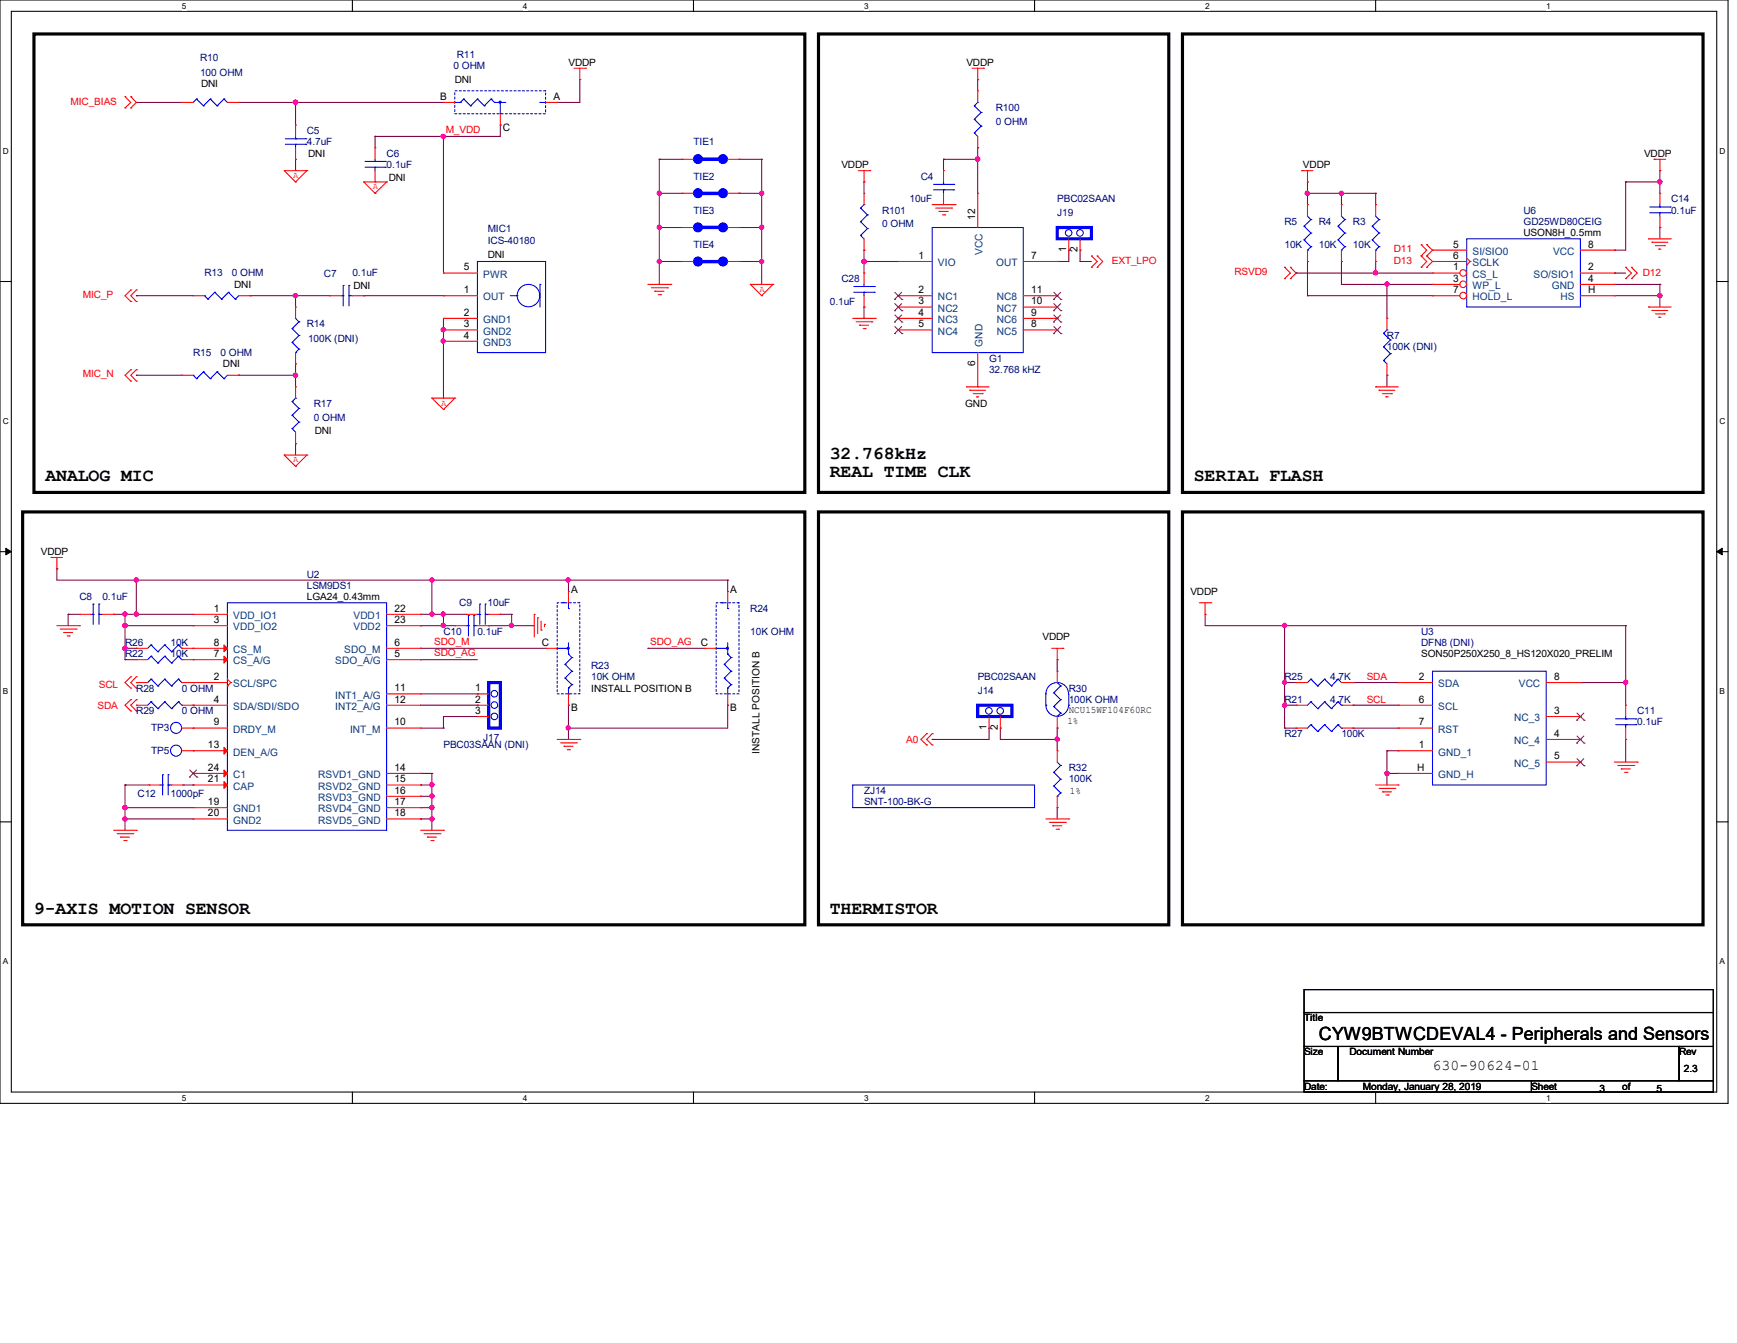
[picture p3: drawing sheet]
<svg xmlns="http://www.w3.org/2000/svg" width="279mm" height="216mm" viewBox="0 0 279 216" stroke-linecap="round" stroke-linejoin="round" font-family="sans-serif">
<path d="M0 0h278v177.4h-278zM1.8 1.8h274.3v173.8h-274.3z" fill="none" stroke="#000" stroke-width=".17"/>
<g fill="#fff">
<path d="M29.3 .2h.7v1.5h-.7z"/>
<path d="M29.3 175.8h.7v1.4h-.7z"/>
</g>
<path d="M56.7 0v1.8M56.7 175.6v1.8" fill="none" stroke="#000" stroke-width=".17"/>
<g fill="#fff">
<path d="M84.1 .2h.7v1.5h-.7z"/>
<path d="M84.1 175.8h.7v1.4h-.7z"/>
</g>
<path d="M111.5 0v1.8M111.5 175.6v1.8" fill="none" stroke="#000" stroke-width=".17"/>
<g fill="#fff">
<path d="M139 .2h.7v1.5h-.7z"/>
<path d="M139 175.8h.7v1.4h-.7z"/>
</g>
<path d="M166.4 0v1.8M166.4 175.6v1.8" fill="none" stroke="#000" stroke-width=".17"/>
<g fill="#fff">
<path d="M193.8 .2h.8v1.5h-.8z"/>
<path d="M193.8 175.8h.8v1.4h-.8z"/>
</g>
<path d="M221.3 0v1.8M221.3 175.6v1.8" fill="none" stroke="#000" stroke-width=".17"/>
<g fill="#fff">
<path d="M248.7 .2h.7v1.5h-.7z"/>
<path d="M248.7 175.8h.7v1.4h-.7z"/>
<path d="M.5 23.5h.9v1.5h-.9z"/>
<path d="M276.6 23.5h.9v1.5h-.9z"/>
<path d="M.5 67h.9v1.5h-.9z"/>
<path d="M276.6 67h.9v1.5h-.9z"/>
</g>
<path d="M0 45.3h1.8M276.1 45.3h1.9" fill="none" stroke="#000" stroke-width=".17"/>
<g fill="#fff">
<path d="M.5 110.4h.8v1.5h-.8z"/>
<path d="M276.6 110.4h.9v1.5h-.9z"/>
</g>
<path d="M0 88.7h1.8M276.1 88.7h1.9" fill="none" stroke="#000" stroke-width=".17"/>
<path d="M.9 88.1l.9 .6-.9 .5zM276.1 88.7l.9-.6v1.1z" fill="#000" stroke="#000" stroke-width=".16"/>
<g fill="#fff">
<path d="M.5 153.8h.8v1.5h-.8z"/>
<path d="M276.6 153.8h.9v1.5h-.9z"/>
</g>
<path d="M0 132.1h1.8M276.1 132.1h1.9M209.8 159.1h65.8v3.7h-65.8zM209.8 162.8h65.8v5.4h-65.8zM209.8 168.2h5.4v5.5h-5.4zM209.8 173.7h36.5v1.9h-36.5zM215.2 168.2h54.9v5.5h-54.9zM246.3 173.7h29.3v1.9h-29.3zM270.1 168.2h5.5v5.5h-5.5z" fill="none" stroke="#000" stroke-width=".17"/>
<path d="M5.5 5.5h124v73.7h-124zM131.7 5.5h56.3v73.7h-56.3zM190.2 5.5h83.7v73.7h-83.7zM3.6 82.3h125.9v66.4h-125.9zM131.7 82.3h56.3v66.4h-56.3zM190.2 82.3h83.7v66.4h-83.7z" fill="none" stroke="#000" stroke-width=".51"/>
<g fill="none" stroke="#800040" stroke-width=".17">
<path d="M21.9 16.5h.1M21.9 16.5h7.4M38.4 16.5h.1M38.4 16.5h32.9M47.5 16.5h.1M47.5 16.5v3.6M89.6 16.5h.1M93.3 12.8h.1M93.3 12.8v3.7h-3.7M157.3 12.8h.1M157.3 12.8v1.8M47.5 25.6h.1"/>
<path d="M47.5 25.6v1.8M60.3 21.9h.1M60.3 21.9v1.8M71.3 21.9h.1M71.3 21.9v22M80.5 20.1h.1M80.5 20.1v1.8h-20.2M106 31.1h.1M106 25.6h.1M106 36.6h.1M106 25.6h3.7M106 25.6v20.1"/>
<path d="M106 31.1h3.7M106 36.6h3.7M118.9 25.6h.1M118.9 31.1h.1M118.9 36.6h.1M118.9 25.6h3.6M118.9 31.1h3.6M118.9 36.6h3.6M122.5 31.1h.1M122.5 25.6h.1M122.5 36.6h.1M122.5 25.6v20.1"/>
<path d="M139 29.3h.1M139 29.3v1.8M151.8 25.6h.1M151.8 25.6h5.5M151.8 25.6v1.8M157.3 25.6h.1M157.3 23.7h.1M157.3 23.7v7.4M210.3 29.3h.1M210.3 31.1h.1M210.3 31.1h11M210.3 29.3v3.6"/>
<path d="M215.8 31.1h.1M215.8 31.1v1.8M221.3 31.1h.1M221.3 31.1v1.8M261.5 29.3h.1M261.5 29.3v10.9h-1.8M261.5 29.3h5.5M267 27.4h.1M267 29.3h.1M267 36.6h.1M267 27.4v3.7M267 36.6v1.8"/>
<path d="M21.9 47.5h.1M21.9 47.5h9.2M40.2 47.5h.1M40.2 47.5h12.8M47.5 47.5h.1M47.5 58.5h.1M47.5 47.5v1.9M47.5 58.5v3.7M58.5 47.5h.1M58.5 47.5h12.8M71.3 53h.1M71.3 54.9h.1"/>
<path d="M71.3 51.2v12.8M106 42h.1M106 42h3.7M118.9 42h.1M118.9 42h3.6M122.5 42h.1M139 42h.1M139 40.2h.1M139 49.4h.1M139 42h5.5M139 40.2v3.7M139 49.4v1.8"/>
<path d="M170.1 42h.1M171.9 40.2h.1M171.9 40.2v1.8h-1.8M173.7 40.2h.1M173.7 42h.1M173.7 42h1.9M173.7 40.2v1.8M208.5 43.9h.1M208.5 43.9h21.9M210.3 42h.1M210.3 47.5h.1M210.3 47.5h20.1"/>
<path d="M210.3 42v5.5M215.8 42h.1M215.8 42v3.7h14.6M221.3 43.9h.1M221.3 42h.1M221.3 42v1.9M223.1 45.7h.1M223.1 45.7v5.5M230.4 45.7h.1M259.7 40.2h.1M259.7 43.9h.1M259.7 47.5h7.3"/>
<path d="M259.7 45.7h7.3M259.7 43.9h1.8M267 45.7h.1M267 47.5h.1M267 45.7v3.7M21.9 60.3h.1M21.9 60.3h7.4M38.4 60.3h.1M38.4 60.3h9.1M47.5 60.3h.1M47.5 71.3h.1M47.5 71.3v1.9"/>
<path d="M71.3 64h.1M223.1 60.3h.1M223.1 60.3v1.9M9.1 91.4h.1M9.1 91.4v1.9h108M11 98.8h.1M11 98.8h1.8M11 98.8v1.8M18.3 98.8h.1M18.3 98.8h12.8M20.1 98.8h.1M20.1 98.8v7.2"/>
<path d="M21.9 93.3h.1M21.9 98.8h.1M21.9 93.3v5.5M67.6 98.8h.1M67.6 98.8h7.4M69.5 93.3h.1M69.5 98.8h.1M69.5 93.3v5.5M71.3 98.8h.1M71.3 98.8v1.8M80.5 98.8h.1M80.5 98.8h1.8"/>
<path d="M82.3 98.8h.1M82.3 98.8v1.8M91.4 93.3h.1M91.4 93.3v1.8M117.1 93.3h.1M117.1 93.3v1.8M193.8 98.8h.1M193.8 98.8v1.8h67.7M20.1 104.2h.1M20.1 106h.1M20.1 100.6h.1M20.1 100.6h11"/>
<path d="M20.1 104.2h1.8M20.1 106h1.8M67.6 100.6h.1M67.6 104.2h.1M67.6 106h.1M67.6 113.4h9.2M67.6 117.1h3.7M67.6 100.6h5.6M67.6 104.2h20.2M67.6 106h9.2M67.6 111.5h9.2M71.3 100.6h.1"/>
<path d="M71.3 117.1h.1M71.3 115.2h.1M71.3 115.2v1.9M71.3 115.2h5.5M76.8 111.5h.1M76.8 113.4h.1M76.8 115.2h.1M78.6 100.6h.1M78.6 100.6h7.3M82.3 100.6h.1M91.4 113.4h.1M91.4 117.1h.1"/>
<path d="M91.4 113.4v5.5M104.2 104.2h.1M104.2 104.2h9.2M117.1 113.4h.1M117.1 113.4v3.7h-25.7M149.9 118.9h.1M159.1 117.1h.1M159.1 117.1v1.8h-9.2M160.9 118.9h.1M160.9 117.1h.1M160.9 118.9h9.2M160.9 117.1v1.8"/>
<path d="M170.1 117.1h.1M170.1 118.9h.1M170.1 106h.1M170.1 106v1.9M170.1 117.1v3.6M206.6 109.7h.1M206.6 117.1h.1M206.6 113.4h.1M206.6 100.6h.1M206.6 109.7h1.9M206.6 113.4h1.9M206.6 117.1h1.9"/>
<path d="M206.6 100.6v16.5M217.6 109.7h.1M217.6 113.4h.1M217.6 117.1h.1M217.6 109.7h7.3M217.6 113.4h7.3M217.6 117.1h7.3M254.2 109.7h.1M254.2 109.7h7.3M261.5 109.7h.1M261.5 100.6h.1M261.5 118.9h.1"/>
<path d="M261.5 100.6v12.8M261.5 118.9v3.6M20.1 126.2h.1M20.1 129.8h.1M20.1 131.7h.1M20.1 126.2h3.9M20.1 126.2v7.3M20.1 129.8h11M20.1 131.7h11M29.4 126.2h1.7M31.1 126.2h.1M67.6 124.3h.1"/>
<path d="M67.6 126.2h.1M67.6 128h.1M67.6 129.8h.1M67.6 131.7h.1M67.6 124.3h1.9M67.6 126.2h1.9M67.6 129.8h1.9M67.6 131.7h1.9M67.6 128h1.9M69.5 124.3h.1M69.5 126.2h.1M69.5 128h.1"/>
<path d="M69.5 129.8h.1M69.5 131.7h.1M69.5 124.3v9.2M170.1 129.8h.1M170.1 129.8v1.9M223.1 120.7h.1M223.1 124.3h.1M223.1 120.7h1.8M223.1 120.7v5.5M223.1 124.3h1.8"/>
</g>
<g fill="#f0f" stroke="#f0f" stroke-width=".17">
<circle cx="71.3" cy="53" r=".34"/>
<circle cx="47.5" cy="60.3" r=".35"/>
<circle cx="47.5" cy="47.5" r=".35"/>
<circle cx="261.5" cy="109.7" r=".34"/>
<circle cx="206.6" cy="113.4" r=".34"/>
<circle cx="206.6" cy="109.7" r=".34"/>
<circle cx="223.1" cy="124.3" r=".34"/>
<circle cx="206.6" cy="100.5" r=".34"/>
<circle cx="20.1" cy="129.8" r=".35"/>
<circle cx="20.1" cy="131.7" r=".35"/>
<circle cx="69.5" cy="126.2" r=".34"/>
<circle cx="69.5" cy="128" r=".34"/>
<circle cx="69.5" cy="129.8" r=".34"/>
<circle cx="69.5" cy="131.7" r=".34"/>
<circle cx="82.3" cy="100.5" r=".34"/>
<circle cx="71.3" cy="100.5" r=".34"/>
<circle cx="20.1" cy="104.2" r=".35"/>
<circle cx="20.1" cy="100.5" r=".35"/>
<circle cx="20.1" cy="98.7" r=".35"/>
<circle cx="21.9" cy="98.7" r=".34"/>
<circle cx="21.9" cy="93.2" r=".34"/>
<circle cx="71.3" cy="98.7" r=".34"/>
<circle cx="69.5" cy="98.7" r=".34"/>
<circle cx="91.4" cy="93.2" r=".34"/>
<circle cx="69.5" cy="93.2" r=".34"/>
<circle cx="91.4" cy="117" r=".34"/>
<circle cx="71.3" cy="21.9" r=".34"/>
<circle cx="47.5" cy="16.4" r=".35"/>
<circle cx="170.1" cy="118.8" r=".34"/>
<circle cx="139" cy="42" r=".35"/>
<circle cx="157.3" cy="25.6" r=".35"/>
<circle cx="106" cy="36.5" r=".34"/>
<circle cx="106" cy="31.1" r=".34"/>
<circle cx="122.5" cy="31.1" r=".34"/>
<circle cx="122.5" cy="36.5" r=".34"/>
<circle cx="122.5" cy="42" r=".34"/>
<circle cx="106" cy="42" r=".34"/>
<circle cx="215.8" cy="31.1" r=".34"/>
<circle cx="210.3" cy="31.1" r=".34"/>
<circle cx="267" cy="47.5" r=".35"/>
<circle cx="267" cy="29.2" r=".35"/>
<circle cx="223.1" cy="45.7" r=".34"/>
<circle cx="221.3" cy="43.9" r=".35"/>
<circle cx="71.3" cy="54.8" r=".34"/>
</g>
<g fill="none" stroke="#f00" stroke-width=".17">
<path d="M20.1 15.5h.1M20.1 17.4h.1M20.1 15.5l.9 1-.9 .9M21 17.4h.1M21 15.5h.1M21 15.5l.9 1-.9 .9M92.3 11h1.9M93.3 12.8h.1M93.3 11v1.8M94.2 11h.1M156.3 11h1.9M157.3 12.8h.1"/>
<path d="M157.3 14.6h.1M157.3 11v1.8M157.3 14.6v1.9M158.2 11h.1M45.7 27.4h.1M45.7 27.4h3.7M45.7 27.4l1.8 1.9M47.5 29.3h.1M49.4 27.4h.1M49.4 27.4l-1.9 1.9M58.5 29.3h.1M58.5 29.3h3.7"/>
<path d="M58.5 29.3l1.8 1.8M60.3 31.1h.1M60.3 23.7h.1M60.3 29.3h.1M60.3 23.7v1.9M60.3 27.4v1.9M62.2 29.3h.1M62.2 29.3l-1.9 1.8M109.7 36.6h.1M109.7 36.6h1.8M117.1 36.6h1.8M118.9 36.6h.1"/>
<path d="M138 27.4h1.9M139 29.3h.1M139 31.1h.1M139 27.4v1.9M139 31.1v1.8M139 38.4v1.8M139.9 27.4h.1M149.9 32.9h3.7M150.5 33.4h2.6M151 34h.1M151 34h1.5M151.6 34.5h.4"/>
<path d="M152 34.5h.1M153.1 33.4h.1M153.6 32.9h.1M157.3 23.7h.1M157.3 21.9v1.8M209.4 27.4h.1M209.4 27.4h1.8M210.3 29.3h.1M210.3 27.4v1.9M228.6 39.3h.1M228.6 39.3l.9 .9-.9 .9M229.5 39.3h.1"/>
<path d="M229.5 39.3l.9 .9M265.2 38.4h.1M265.2 38.4h3.6M265.7 38.9h.1M265.7 38.9h2.6M266.1 25.6h.1M266.1 25.6h1.8M266.3 39.5h1.4M267 27.4h.1M267 31.1h.1M267 36.6h.1M267 25.6v1.8"/>
<path d="M267 31.1v1.8M267 34.8v1.8M267.7 39.5h.1M21 46.6h.1M21 48.5h.1M21 59.4h.1M21 46.6l-.9 .9 .9 1M21 59.4l-.9 .9 .9 1M21.9 46.6h.1M21.9 48.5h.1M21.9 59.4h.1M21.9 46.6l-.9 .9 .9 1"/>
<path d="M21.9 59.4l-.9 .9 .9 1M31.1 47.5h.1M31.1 47.5h1.8M38.4 47.5h1.8M40.2 47.5h.1M104.2 45.7h3.7M104.8 46.3h2.6M105.3 46.8h.1M105.3 46.8h1.5M105.9 47.4h.4M106.3 47.4h.1M107.4 46.3h.1"/>
<path d="M107.9 45.7h.1M109.7 42h.1M109.7 42h1.8M117.1 42h1.8M118.9 42h.1M120.7 45.7h.1M120.7 45.7h3.6M120.7 45.7l1.8 1.8M122.5 47.5h.1M124.3 45.7h.1M124.3 45.7l-1.8 1.8M137.2 51.2h3.6"/>
<path d="M137.7 51.7h2.6M138.3 52.3h.1M138.3 52.3h1.4M138.8 52.8h.3M139 40.2h.1M139.1 52.8h.1M140.3 51.7h.1M140.8 51.2h.1M175.6 41.1h.1M175.6 43h.1M175.6 41.1l.9 .9-.9 1M176.5 41.1h.1"/>
<path d="M176.5 43h.1M176.5 41.1l.9 .9-.9 1M206.6 43h.1M206.6 44.8h.1M206.6 43l1 .9-1 .9M207.6 44.8h.1M207.6 43h.1M207.6 43l.9 .9-.9 .9M228.6 41.1h.1M228.6 43h.1M228.6 41.1l.9 .9-.9 1M229.5 43h.1"/>
<path d="M229.5 41.1h.1M229.5 41.1l.9 .9M230.4 40.2h.1M230.4 42h.1M230.4 42l-.9 1M230.4 40.2l-.9 .9M230.4 42h5.5M230.4 40.2h5.5M235.9 42.6h.1M235.9 41.5l.6 .5M236.5 42h.1M236.5 42l-.6 .6"/>
<path d="M261.5 43h.1M261.5 44.8h.1M261.5 43l.9 .9-.9 .9M262.4 43h.1M262.4 44.8h.1M262.4 43l1 .9-1 .9M265.2 49.4h.1M265.2 49.4h3.6M265.7 49.9h.1M265.7 49.9h2.6M266.3 50.5h1.4M266.8 51h.1"/>
<path d="M266.8 40h.1M266.8 51h.4M266.8 40h.4M267.7 50.5h.1M21 61.3h.1M21.9 61.3h.1M45.7 73.2h.1M45.7 73.2h3.7M45.7 73.2l1.8 1.8M47.5 75h.1M49.4 73.2h.1M49.4 73.2l-1.9 1.8"/>
<path d="M69.5 64h.1M69.5 64h3.7M69.5 64l1.8 1.8M71.3 65.8h.1M73.2 64h.1M73.2 64l-1.9 1.8M155.4 62.2h.1M155.4 62.2h3.7M156 62.7h.1M156 62.7h2.5M156.5 63.3h1.5M157.1 63.8h.1"/>
<path d="M157.1 63.8h.3M158 63.3h.1M221.3 62.2h.1M221.3 62.2h3.6M221.8 62.7h.1M221.8 62.7h2.6M222.4 63.3h1.4M222.9 63.8h.1M222.9 63.8h.4M223.8 63.3h.1M8.2 89.6h.1M8.2 89.6h1.8"/>
<path d="M9.1 91.4h.1M9.1 89.6v1.8M85.9 98.8h.1M85.9 98.8v3.6M86.5 99.3h.1M86.5 99.3v2.6M87 99.9v1.4M91.4 95.1h.1M91.4 95.1v1.8M192.9 96.9h1.9M193.8 98.8h.1M193.8 96.9v1.9"/>
<path d="M194.8 96.9h.1M9.1 100.6h3.7M9.7 101.1h2.5M10.2 101.7h.1M10.2 101.7h1.5M10.8 102.2h.3M11.1 102.2h.1M12.2 101.1h.1M12.8 100.6h.1M21 110.6h.1M21 108.8h.1M21 114.3h.1"/>
<path d="M21 112.5h.1M21 108.8l-.9 .9 .9 .9M21 112.5l-.9 .9 .9 .9M21.9 110.6h.1M21.9 108.8h.1M21.9 114.3h.1M21.9 112.5h.1M21.9 104.2h.1M21.9 106h.1M21.9 104.2h1.8M21.9 108.8l-.9 .9 .9 .9M21.9 112.5l-.9 .9 .9 .9"/>
<path d="M21.9 106h1.8M29.3 104.2h1.8M29.3 106h1.8M31.1 104.2h.1M31.1 106h.1M87 101.3h.1M87.6 100.4h.1M87.6 100.4v.4M87.8 104.2h.1M87.8 104.2h1.8M89.6 118.9h3.7M90.2 119.4h2.5"/>
<path d="M90.7 120h.1M90.7 120h1.5M91.4 113.4h.1M91.4 111.5v1.9M92.7 119.4h.1M93.3 118.9h.1M149.1 117.9h.1M149.1 119.8h.1M149.1 117.9l-1 1 1 .9M149.9 117.9h.1M149.9 119.8h.1M149.9 117.9l-.8 1 .8 .9"/>
<path d="M169.2 104.2h1.8M170.1 106h.1M170.1 104.2v1.8M171 104.2h.1M208.5 117.1h.1M208.5 117.1h1.8M215.8 117.1h1.8M217.6 117.1h.1M224.9 113.4h.1M224.9 109.7h.1M224.9 117.1h.1M224.9 117.1h5.5"/>
<path d="M224.9 109.7h5.5M224.9 113.4h5.5M248.7 118.9h5.5M248.7 109.7h5.5M248.7 115.2h5.5M254.2 109.7h.1M254.2 118.9h.1M254.2 115.2h.1M18.3 133.5h3.6M18.8 134h2.6M19.4 134.6h.1M19.4 134.6h1.4"/>
<path d="M19.9 135.1h.4M20.3 135.1h.1M21.4 134h.1M21.9 133.5h.1M67.6 133.5h3.7M68.2 134h2.6M68.7 134.6h.1M68.7 134.6h1.5M69.3 135.1h.4M69.7 135.1h.1M70.8 134h.1M71.3 133.5h.1"/>
<path d="M91.2 120.5h.4M91.6 120.5h.1M168.2 131.7h3.7M168.8 132.2h2.6M169.3 132.8h.1M169.3 132.8h1.5M169.9 133.3h.4M170.3 133.3h.1M171.4 132.2h.1M171.9 131.7h.1M221.3 126.2h3.6M221.8 126.7h2.6"/>
<path d="M222.4 127.3h.1M222.4 127.3h1.4M222.9 127.8h.4M223.3 127.8h.1M224.4 126.7h.1M224.9 126.2h.1M224.9 120.7h.1M224.9 124.3h.1M224.9 120.7h5.5M224.9 124.3h5.5M248.7 122.5h5.5M254.2 122.5h.1"/>
<path d="M259.7 122.5h3.7M260.2 123.1h2.6M260.8 123.6h.1M260.8 123.6h1.5M261.3 124.2h.4M261.7 124.2h.1M262.8 123.1h.1M263.4 122.5h.1"/>
</g>
<g fill="none" stroke="#00f" stroke-width=".17">
<path d="M156.7 19.2h.1M156.7 17h.1M156.7 19.2l1.1 1.1M156.7 17l1.1 1.1M157.3 16.5h.1M157.3 16.5l-.6 .5M157.8 18.1h.1M157.8 18.1l-1.1 1.1M58.7 26.9h3.3M58.7 26h3.3M60.3 26h.1M60.3 26.9h.1"/>
<path d="M60.3 25.6v.4M60.3 26.9v.5M62 26.9h.1M62 26h.1M111.5 36.6h.1M111.5 36.6h.2M116.5 36.6h.2M116.7 36.6h.1M138.4 37.8h.1M138.4 35.6h.1M138.4 33.4h.1M138.4 37.8l.6 .6"/>
<path d="M138.4 35.6l1.1 1.1M138.4 33.4l1.1 1.1M139 32.9h.1M139 32.9l-.6 .5M139.5 36.7h.1M139.5 34.5h.1M139.5 36.7l-1.1 1.1M139.5 34.5l-1.1 1.1M156.7 21.4h.1M156.7 21.4l.6 .5M157.8 20.3h.1M157.8 20.3l-1.1 1.1"/>
<path d="M235.9 38.4h18.3v11h-18.3zM265.3 34.2h3.3M265.3 33.3h3.3M267 33.3h.1M267 34.2h.1M267 32.9v.4M267 34.2v.6M268.6 34.2h.1M268.6 33.3h.1M32.9 47.5h.1M32.9 47.5l.5 .6M33.4 48.1h.1"/>
<path d="M34.5 47h.1M34.5 47l1.1 1.1M34.5 47l-1.1 1.1M35.6 48.1h.1M36.7 47h.1M36.7 47l1.1 1.1M36.7 47l-1.1 1.1M37.8 48.1h.1M38.4 47.5l-.6 .6M111.5 42h.1M111.5 42h.2M116.5 42h.2"/>
<path d="M116.7 42h.1M90.5 96.9h.2M90.7 96.9h.1M91.4 97.8h.1M91.4 96.9v.9M24.3 103.7h.1M24.3 105.5h.1M24.3 103.7l-.6 .5M24.3 103.7l1.1 1.1M24.3 105.5l-.6 .5M24.3 105.5l1.1 1.1M25.4 104.8h.1"/>
<path d="M25.4 106.6h.1M26.5 103.7h.1M26.5 105.5h.1M26.5 103.7l-1.1 1.1M26.5 103.7l1.1 1.1M26.5 105.5l-1.1 1.1M26.5 105.5l1.1 1.1M27.6 104.8h.1M27.6 106.6h.1M28.7 103.7h.1M28.7 105.5h.1M28.7 103.7l-1.1 1.1"/>
<path d="M28.7 103.7l.6 .5M28.7 105.5l-1.1 1.1M28.7 105.5l.6 .5M29.3 104.2h.1M29.3 106h.1M89.6 104.2h.1M89.6 104.2h1.8M90.9 106.8h.1M90.9 109h.1M90.9 106.8l1.1 1.1M90.9 109l1.1 1.1M91.4 110.6h.1"/>
<path d="M91.4 105.2h.1M91.4 111.5h.1M91.4 105.2l.6 .5M91.4 103.3v1.9M91.4 110.6v.9M92 105.7h.1M92 107.9h.1M92 110.1h.1M92 105.7l-1.1 1.1M92 107.9l-1.1 1.1M92 110.1l-.6 .5M210.9 116.5h.1"/>
<path d="M210.9 116.5l-.6 .6M210.9 116.5l1.1 1.1M212 117.6h.1M213.1 116.5h.1M213.1 116.5l-1.1 1.1M213.1 116.5l1.1 1.1M214.2 117.6h.1M215.2 116.5h.1M215.2 116.5l-1 1.1M215.2 116.5l.6 .6M215.8 117.1h.1M230.4 107.9h18.3v18.3h-18.3z"/>
</g>
<g fill="#00f" stroke="#00f" stroke-width=".17">
<path d="M112.6 41.9h3.5v.3h-3.5z" fill-rule="evenodd"/>
<path d="M112.6 36.4h3.5v.3h-3.5z" fill-rule="evenodd"/>
<circle cx="116.3" cy="42" r=".72"/>
<circle cx="112.3" cy="42" r=".72"/>
<circle cx="116.3" cy="36.6" r=".72"/>
<circle cx="112.3" cy="36.6" r=".72"/>
<circle cx="91.4" cy="104.2" r=".17"/>
</g>
<path d="M89.6 96.9h3.7v14.6h-3.7z" fill="none" stroke="#00f" stroke-width=".17" stroke-dasharray=".3 .3"/>
<path d="M253.6 119.5h.1M253.6 115.8h.1M253.7 118.3l1.1 1.2M253.7 114.6l1.1 1.2M254.8 118.3l-1.2 1.2M254.8 114.6l-1.2 1.2M254.8 119.5h.1M254.8 115.8h.1M253.6 123.1h.1M253.7 122l1.1 1.1M254.8 122l-1.2 1.1M254.8 123.1h.1" fill="none" stroke="#804000" stroke-width=".16"/>
<circle cx="235.4" cy="43.9" r=".53" fill="#fff" stroke="#f00" stroke-width=".17"/>
<path d="M230.4 43.9h.1M230.4 43.9h4.4" fill="none" stroke="#f00" stroke-width=".17"/>
<circle cx="235.4" cy="45.7" r=".53" fill="#fff" stroke="#f00" stroke-width=".17"/>
<path d="M230.4 45.7h.1M230.4 45.7h4.4M254.2 45.7h5.5M254.2 43.9h5.5M254.2 40.2h5.5M259.7 45.7h.1M259.7 43.9h.1M259.7 40.2h.1" fill="none" stroke="#f00" stroke-width=".17"/>
<circle cx="235.4" cy="47.5" r=".53" fill="#fff" stroke="#f00" stroke-width=".17"/>
<g fill="none" stroke="#f00" stroke-width=".17">
<path d="M29.3 16.5h.1M29.3 16.5h1.8M36.6 16.5h1.8M38.4 16.5h.1M71.3 16.5h.1M71.3 16.5h1.9M80.5 18.3v1.8M87.8 16.5h1.8M89.6 16.5h.1M47.5 20.1h.1M47.5 25.6h.1M47.5 20.1v1.8"/>
<path d="M47.5 23.7v1.9M80.5 20.1h.1M109.7 25.6h.1M109.7 31.1h.1M109.7 25.6h1.8M109.7 31.1h1.8M117.1 25.6h1.8M117.1 31.1h1.8M118.9 25.6h.1M118.9 31.1h.1M151.8 27.4h.1M151.8 32.9h.1"/>
<path d="M151.8 27.4v1.9M151.8 31.1v1.8M157.3 31.1h.1M157.3 31.1v5.5M171.9 38.4v1.8M173.7 38.4v1.8M210.3 32.9h.1M210.3 32.9v1.9M215.8 32.9h.1M215.8 32.9v1.9M221.3 32.9h.1M221.3 32.9v1.9"/>
<path d="M47.5 49.4h.1M47.5 58.5h.1M47.5 49.4v1.8M47.5 56.7v1.8M53 47.5h.1M53 47.5h1.9M56.7 47.5h1.8M58.5 47.5h.1M71.3 43.9h.1M71.3 53h.1M71.3 47.5h.1M71.3 51.2h.1"/>
<path d="M71.3 54.9h.1M71.3 47.5h5.5M71.3 43.9h5.5M71.3 53h5.5M71.3 51.2h5.5M71.3 54.9h5.5M139 43.9h.1M139 49.4h.1M139 43.9v1.8M139 47.5v1.9M144.5 42h.1M144.5 47.5h.1"/>
<path d="M144.5 49.4h.1M144.5 51.2h.1M144.5 53h.1M144.5 47.5h5.4M144.5 53h5.4M144.5 51.2h5.4M144.5 42h5.4M144.5 49.4h5.4M157.3 56.7v5.5M164.6 47.5h5.5M164.6 53h5.5M164.6 51.2h5.5"/>
<path d="M164.6 42h5.5M164.6 49.4h5.5M170.1 42h.1M170.1 53h.1M170.1 51.2h.1M170.1 49.4h.1M170.1 47.5h.1M171.9 40.2h.1M173.7 40.2h.1M210.3 42h.1M210.3 40.2v1.8M215.8 42h.1"/>
<path d="M215.8 40.2v1.8M221.3 42h.1M221.3 40.2v1.8M223.1 51.2h.1M223.1 51.2v1.8M223.1 58.5v1.8M230.4 47.5h.1M230.4 47.5h4.4M254.2 47.5h5.5M259.7 47.5h.1M29.3 60.3h.1M29.3 60.3h1.8"/>
<path d="M36.6 60.3h1.8M38.4 60.3h.1M47.5 71.3h.1M47.5 62.2h.1M47.5 62.2v1.8M47.5 69.5v1.8M157.3 62.2h.1M223.1 60.3h.1M12.8 98.8h.1M12.8 98.8h1.8M16.5 98.8h1.8M18.3 98.8h.1"/>
<path d="M31.1 98.8h.1M31.1 98.8h5.5M62.2 98.8h5.4M67.6 98.8h.1M75 98.8h.1M75 98.8h1.8M78.6 98.8h1.9M80.5 98.8h.1M117.1 95.1h.1M117.1 95.1v1.8M21.9 109.7h.1M21.9 113.4h.1"/>
<path d="M21.9 109.7h1.8M21.9 113.4h1.8M29.3 109.7h7.3M29.3 113.4h7.3M29.3 117.1h7.3M31.1 109.7h.1M31.1 113.4h.1M31.1 117.1h.1M31.1 104.2h.1M31.1 106h.1M31.1 100.6h.1M31.1 104.2h5.5"/>
<path d="M31.1 106h5.5M31.1 100.6h5.5M36.6 110.3h.1M36.6 109.2l.5 .5M37.1 109.7h.1M37.1 109.7l-.5 .6M62.2 104.2h5.4M62.2 113.4h5.4M62.2 117.1h5.4M62.2 111.5h5.4M62.2 106h5.4M62.2 100.6h5.4"/>
<path d="M67.6 111.5h.1M67.6 113.4h.1M67.6 100.6h.1M67.6 106h.1M67.6 104.2h.1M67.6 117.1h.1M73.2 100.6h.1M73.2 100.6h1.8M76.8 111.5h.1M76.8 113.4h.1M76.8 115.2h.1M76.8 113.4h1.8"/>
<path d="M76.8 111.5h1.8M76.8 100.6h1.8M76.8 115.2h1.8M78.6 100.6h.1M113.4 104.2h.1M113.4 104.2h1.8M117.1 113.4h.1M117.1 111.5v1.9M159.1 117.1h.1M159.1 115.2v1.9M160.9 117.1h.1M160.9 115.2v1.9"/>
<path d="M170.1 107.9h.1M170.1 117.1h.1M170.1 107.9v1.8M170.1 115.2v1.9M208.5 109.7h.1M208.5 113.4h.1M208.5 109.7h1.8M208.5 113.4h1.8M215.8 109.7h1.8M215.8 113.4h1.8M217.6 109.7h.1M217.6 113.4h.1"/>
<path d="M261.5 113.4h.1M261.5 118.9h.1M261.5 113.4v1.8M261.5 117.1v1.8M24 126.2h.1M24 126.2h1.8M27.6 126.2h1.8M29.3 120.7h7.3M29.4 126.2h.1M31.1 129.8h.1M31.1 131.7h.1M31.1 126.2h.1"/>
<path d="M31.1 124.3h.1M31.1 120.7h.1M31.1 124.3h5.5M31.1 126.2h5.5M31.1 129.8h5.5M31.1 131.7h5.5M62.2 124.3h5.4M62.2 126.2h5.4M62.2 128h5.4M62.2 129.8h5.4M62.2 131.7h5.4M67.6 124.3h.1"/>
<path d="M67.6 126.2h.1M67.6 128h.1M67.6 129.8h.1M67.6 131.7h.1M170.1 120.7h.1M170.1 129.8h.1M170.1 120.7v1.8M170.1 128v1.8"/>
</g>
<g fill="none" stroke="#00f" stroke-width=".17">
<path d="M31.6 15.9h.1M31.6 15.9l-.5 .6M31.6 15.9l1.1 1.1M32.7 17h.1M33.8 15.9h.1M33.8 15.9l-1.1 1.1M33.8 15.9l1.1 1.1M34.9 17h.1M36 15.9h.1M36 15.9l-1.1 1.1M36 15.9l.6 .6M36.6 16.5h.1"/>
<path d="M73.2 16.5h.1M73.2 16.5h.8M74 16.5h.1M74.6 15.9h.1M74.6 15.9l-.6 .6M74.6 15.9l1.1 1.1M75.7 17h.1M76.8 15.9h.1M76.8 15.9l-1.1 1.1M76.8 15.9l1.1 1.1M77.9 17h.1M79 15.9h.1"/>
<path d="M79 15.9l-1.1 1.1M79 15.9l.5 .6M79.5 16.5h.1M79.5 16.5h1.9M80.5 18.3h.1M80.5 16.5v1.8M86.9 16.5h.1M86.9 16.5h.9M45.9 23.2h3.3M45.9 22.3h3.3M47.5 22.3h.1M47.5 23.2h.1"/>
<path d="M47.5 21.9v.4M47.5 23.2v.5M49.2 23.2h.1M49.2 22.3h.1M111.5 25.6h.1M111.5 31.1h.1M111.5 25.6h.2M111.5 31.1h.2M116.5 25.6h.2M116.5 31.1h.2M116.7 25.6h.1M116.7 31.1h.1"/>
<path d="M149.9 36.6h14.7v20.1h-14.7zM150.2 30.5h3.2M150.2 29.6h3.2M151.8 29.6h.1M151.8 30.5h.1M151.8 29.3v.3M151.8 30.5v.6M153.4 30.5h.1M153.4 29.6h.1M209.8 36.4h.1M209.8 38.6h.1M209.8 36.4l1.1 1.1"/>
<path d="M209.8 38.6l1.1 1.1M210.3 34.8l.6 .5M210.9 35.3h.1M210.9 37.5h.1M210.9 39.7h.1M210.9 35.3l-1.1 1.1M210.9 37.5l-1.1 1.1M210.9 39.7l-.6 .5M215.2 36.4h.1M215.2 38.6h.1M215.2 36.4l1.1 1.1M215.2 38.6l1.1 1.1"/>
<path d="M215.8 34.8l.5 .5M216.3 35.3h.1M216.3 37.5h.1M216.3 39.7h.1M216.3 35.3l-1.1 1.1M216.3 37.5l-1.1 1.1M216.3 39.7l-.5 .5M220.7 36.4h.1M220.7 38.6h.1M220.7 36.4l1.1 1.1M220.7 38.6l1.1 1.1M221.3 34.8l.5 .5"/>
<path d="M221.8 35.3h.1M221.8 37.5h.1M221.8 39.7h.1M221.8 35.3l-1.1 1.1M221.8 37.5l-1.1 1.1M221.8 39.7l-.5 .5M32.7 59.8h.1M32.7 59.8l1.1 1.1M32.7 59.8l-1.1 1.1M34.9 59.8h.1M34.9 59.8l1.1 1.1M34.9 59.8l-1.1 1.1"/>
<path d="M47 52.8h.1M47 55h.1M47 52.8l1.1 1.1M47 55l1.1 1.1M47.5 56.7h.1M47.5 51.2l.6 .5M48.1 51.7h.1M48.1 53.9h.1M48.1 56.1h.1M48.1 51.7l-1.1 1.1M48.1 53.9l-1.1 1.1M48.1 56.1l-.6 .6"/>
<path d="M54.9 47.5h.3M55.2 47.5h.1M55.2 45.9h.1M55.2 45.9v3.3M56.1 45.9h.1M56.1 47.5h.1M56.1 47.5h.6M56.1 45.9v3.3M76.8 42h11v14.7h-11zM82.1 47.5h1.1M83.2 47.5h.1M86.9 45.7h.1"/>
<path d="M86.9 45.7v3.7M137.3 47h3.3M137.3 46.1h3.3M139 46.1h.1M139 47h.1M139 45.7v.4M139 47v.5M140.6 47h.1M140.6 46.1h.1M210.3 40.2h.1M215.8 40.2h.1M221.3 40.2h.1"/>
<path d="M222.5 58h.1M222.5 55.8h.1M222.5 53.6h.1M222.5 58l.6 .5M222.5 55.8l1.1 1.1M222.5 53.6l1.1 1.1M223.1 53h.1M223.1 53l-.6 .6M223.6 56.9h.1M223.6 54.7h.1M223.6 56.9l-1.1 1.1M223.6 54.7l-1.1 1.1"/>
<path d="M31.1 60.3h.1M31.1 60.3l.5 .6M31.6 60.9h.1M33.8 60.9h.1M36 60.9h.1M36.6 60.3l-.6 .6M47 68.9h.1M47 66.8h.1M47 64.6h.1M47 68.9l.5 .6M47 66.8l1.1 1.1M47 64.6l1.1 1.1"/>
<path d="M47.5 64h.1M47.5 64l-.5 .6M48.1 67.9h.1M48.1 65.7h.1M48.1 67.9l-1.1 1M48.1 65.7l-1.1 1.1M14.6 98.8h.4M15 98.8h.1M15 97.1h.1M15 97.1v3.3M15.9 97.1h.1M15.9 98.8h.1"/>
<path d="M15.9 98.8h.6M15.9 97.1v3.3M36.6 96.9h25.6v36.6h-25.6zM75.4 98.9h.1M75.4 98.9v3.3M76.2 98.9h.1M76.2 98.9v3.3M76.8 98.8h.4M77.2 98.8h.1M77.2 97.1h.1M77.2 97.1v3.3M78.1 97.1h.1"/>
<path d="M78.1 98.8h.1M78.1 98.8h.5M78.1 97.1v3.3M116.1 96.9h.2M116.3 96.9h.1M117.1 97.8h.1M117.1 96.9v.9M24.3 109.2h.1M24.3 112.8h.1M24.3 109.2l-.6 .5M24.3 109.2l1.1 1.1M24.3 112.8l-.6 .6"/>
<path d="M24.3 112.8l1.1 1.1M25.4 110.3h.1M25.4 113.9h.1M26.5 109.2h.1M26.5 112.8h.1M26.5 109.2l-1.1 1.1M26.5 109.2l1.1 1.1M26.5 112.8l-1.1 1.1M26.5 112.8l1.1 1.1M27.6 110.3h.1M27.6 113.9h.1M28.7 109.2h.1"/>
<path d="M28.7 112.8h.1M28.7 109.2l-1.1 1.1M28.7 109.2l.6 .5M28.7 112.8l-1.1 1.1M28.7 112.8l.6 .6M29.3 109.7h.1M29.3 113.4h.1M75 100.6h.4M75.4 100.6h.1M76.2 100.6h.1M76.2 100.6h.6M115.2 104.2h.1"/>
<path d="M115.2 104.2h1.9M116.5 106.8h.1M116.5 109h.1M116.5 106.8l1.1 1.1M116.5 109l1.1 1.1M117.1 110.6h.1M117.1 105.2h.1M117.1 111.5h.1M117.1 105.2l.5 .5M117.1 103.3v1.9M117.1 110.6v.9M117.6 105.7h.1"/>
<path d="M117.6 107.9h.1M117.6 110.1h.1M117.6 105.7l-1.1 1.1M117.6 107.9l-1.1 1.1M117.6 110.1l-.5 .5M168.2 113.4a1.82 1.82 0 0 0 1.9 1.7 1.82 1.82 0 0 0 1.8-1.7M168.2 113.4h.1M169.5 111.4h.1M169.5 113.6h.1M169.5 111.4l1.1 1.1M169.5 113.6l1.1 1M170.1 115.2h.1"/>
<path d="M170.1 109.7l.5 .6M170.6 110.3h.1M170.6 112.5h.1M170.6 114.6h.1M170.6 110.3l-1.1 1.1M170.6 112.5l-1.1 1.1M170.6 114.6l-.5 .6M171.9 111.5v.1a1.82 1.82 0 0 0-1.8-1.9 1.82 1.82 0 0 0-1.9 1.9v1.8M171.9 113.4h.1M171.9 111.5v1.9M210.9 109.2h.1M210.9 112.8h.1"/>
<path d="M210.9 109.2l-.6 .5M210.9 109.2l1.1 1.1M210.9 112.8l-.6 .6M210.9 112.8l1.1 1.1M212 110.3h.1M212 113.9h.1M213.1 109.2h.1M213.1 112.8h.1M213.1 109.2l-1.1 1.1M213.1 109.2l1.1 1.1M213.1 112.8l-1.1 1.1M213.1 112.8l1.1 1.1"/>
<path d="M214.2 110.3h.1M214.2 113.9h.1M215.2 109.2h.1M215.2 112.8h.1M215.2 109.2l-1 1.1M215.2 109.2l.6 .5M215.2 112.8l-1 1.1M215.2 112.8l.6 .6M215.8 109.7h.1M215.8 113.4h.1M259.9 116.5h3.2M259.9 115.6h3.2"/>
<path d="M261.5 115.6h.1M261.5 116.5h.1M261.5 115.2v.4M261.5 116.5v.6M263.1 116.5h.1M263.1 115.6h.1M25.8 126.2h.4M26.2 126.2h.1M26.2 124.5h.1M26.2 124.5v3.3M27.1 124.5h.1M27.1 126.2h.1"/>
<path d="M27.1 126.2h.5M27.1 124.5v3.3M137.2 126.2h29.2v3.6h-29.2zM169.5 124.2h.1M169.5 126.4h.1M169.5 124.2l1.1 1.1M169.5 126.4l1.1 1.1M170.1 128h.1M170.1 122.5l.5 .6M170.6 123.1h.1M170.6 125.3h.1M170.6 127.5h.1"/>
<path d="M170.6 123.1l-1.1 1.1M170.6 125.3l-1.1 1.1M170.6 127.5l-.5 .5"/>
<circle cx="171.9" cy="37.4" r=".53"/>
<circle cx="173.7" cy="37.4" r=".53"/>
<circle cx="85" cy="47.5" r="1.81"/>
<circle cx="28.3" cy="117" r=".89"/>
<circle cx="79.5" cy="115.2" r=".53"/>
<circle cx="79.5" cy="111.5" r=".53"/>
<circle cx="79.5" cy="113.3" r=".53"/>
<circle cx="159.1" cy="114.3" r=".53"/>
<circle cx="160.9" cy="114.3" r=".53"/>
<circle cx="28.3" cy="120.7" r=".89"/>
</g>
<g fill="#00f" stroke="#00f" stroke-width=".17">
<path d="M112.6 25.4h3.5v.4h-3.5z" fill-rule="evenodd"/>
<path d="M112.6 30.9h3.5v.4h-3.5z" fill-rule="evenodd"/>
<circle cx="117" cy="104.2" r=".17"/>
<circle cx="116.3" cy="25.6" r=".72"/>
<circle cx="112.3" cy="25.6" r=".72"/>
<circle cx="116.3" cy="31.1" r=".72"/>
<circle cx="112.3" cy="31.1" r=".72"/>
<circle cx="80.4" cy="16.4" r=".17"/>
</g>
<path d="M73.2 14.6h14.6v3.7h-14.6zM115.2 96.9h3.7v14.6h-3.7z" fill="none" stroke="#00f" stroke-width=".17" stroke-dasharray=".3 .3"/>
<g fill="#f00" stroke="#f00" stroke-width=".17">
<path d="M36 103.7l.6 .5-.6 .6z"/>
<path d="M36 125.6l.6 .6-.6 .5z"/>
<path d="M36 105.5l.6 .5-.6 .6z"/>
<path d="M36 123.8l.6 .5-.6 .6z"/>
<path d="M36 120.1l.6 .6-.6 .5z"/>
</g>
<g fill="none" stroke="#804000" stroke-width=".16">
<path d="M143.9 48.1h.1M143.9 50h.1M143.9 51.8h.1M143.9 53.6h.1M143.9 47l1.2 1.1M143.9 48.8l1.2 1.2M143.9 50.6l1.2 1.2M143.9 52.5l1.2 1.1M145 47l-1.1 1.1M145 48.8l-1.1 1.2M145 50.6l-1.1 1.2M145 52.5l-1.1 1.1"/>
<path d="M145.1 48.1h.1M145.1 50h.1M145.1 51.8h.1M145.1 53.6h.1M169.5 53.6h.1M169.5 51.8h.1M169.5 50h.1M169.5 48.1h.1M169.5 52.5l1.1 1.1M169.5 50.6l1.1 1.2M169.5 48.8l1.1 1.2M169.5 47l1.1 1.1"/>
<path d="M170.6 52.5l-1.1 1.1M170.6 50.6l-1.1 1.2M170.6 48.8l-1.1 1.2M170.6 47l-1.1 1.1M170.6 53.6h.1M170.6 51.8h.1M170.6 50h.1M170.6 48.1h.1M30.5 124.9h.1M30.5 123.8l1.2 1.1M31.6 123.8l-1.1 1.1M31.7 124.9h.1"/>
</g>
<path d="M170.1 36.6h5.5v1.8h-5.5zM78.6 109.7h1.9v7.4h-1.9zM157.3 113.4h5.5v1.8h-5.5z" fill="none" stroke="#00f" stroke-width=".51"/>
<g fill="#f0f" stroke="#f0f" stroke-width=".17">
<circle cx="71.3" cy="53" r=".34"/>
<circle cx="47.5" cy="60.3" r=".35"/>
<circle cx="47.5" cy="47.5" r=".35"/>
<circle cx="261.5" cy="109.7" r=".34"/>
<circle cx="206.6" cy="113.4" r=".34"/>
<circle cx="206.6" cy="109.7" r=".34"/>
<circle cx="223.1" cy="124.3" r=".34"/>
<circle cx="206.6" cy="100.5" r=".34"/>
<circle cx="20.1" cy="129.8" r=".35"/>
<circle cx="20.1" cy="131.7" r=".35"/>
<circle cx="69.5" cy="126.2" r=".34"/>
<circle cx="69.5" cy="128" r=".34"/>
<circle cx="69.5" cy="129.8" r=".34"/>
<circle cx="69.5" cy="131.7" r=".34"/>
<circle cx="82.3" cy="100.5" r=".34"/>
<circle cx="71.3" cy="100.5" r=".34"/>
<circle cx="20.1" cy="104.2" r=".35"/>
<circle cx="20.1" cy="100.5" r=".35"/>
<circle cx="20.1" cy="98.7" r=".35"/>
<circle cx="21.9" cy="98.7" r=".34"/>
<circle cx="21.9" cy="93.2" r=".34"/>
<circle cx="71.3" cy="98.7" r=".34"/>
<circle cx="69.5" cy="98.7" r=".34"/>
<circle cx="91.4" cy="93.2" r=".34"/>
<circle cx="69.5" cy="93.2" r=".34"/>
<circle cx="91.4" cy="117" r=".34"/>
<circle cx="71.3" cy="21.9" r=".34"/>
<circle cx="47.5" cy="16.4" r=".35"/>
<circle cx="170.1" cy="118.8" r=".34"/>
<circle cx="139" cy="42" r=".35"/>
<circle cx="157.3" cy="25.6" r=".35"/>
<circle cx="106" cy="36.5" r=".34"/>
<circle cx="106" cy="31.1" r=".34"/>
<circle cx="122.5" cy="31.1" r=".34"/>
<circle cx="122.5" cy="36.5" r=".34"/>
<circle cx="122.5" cy="42" r=".34"/>
<circle cx="106" cy="42" r=".34"/>
<circle cx="215.8" cy="31.1" r=".34"/>
<circle cx="210.3" cy="31.1" r=".34"/>
<circle cx="267" cy="47.5" r=".35"/>
<circle cx="267" cy="29.2" r=".35"/>
<circle cx="223.1" cy="45.7" r=".34"/>
<circle cx="221.3" cy="43.9" r=".35"/>
<circle cx="71.3" cy="54.8" r=".34"/>
</g>
<g font-size="2.9">
<text x="7.3" y="77.4">ANALOG MIC</text>
<text x="133.5" y="73.7">32.768kHz</text>
<text x="133.5" y="76.7">REAL TIME CLK</text>
<text x="192" y="77.4">SERIAL FLASH</text>
<text x="5.5" y="146.9">9-AXIS MOTION SENSOR</text>
<text x="133.5" y="146.9">THERMISTOR</text>
<text x="212.1" y="167.2">CYW9BTWCDEVAL4 - Peripherals and Sensors</text>
</g>
<text font-size="2.4" x="230.4" y="172">630-90624-01</text>
<g font-size="1.7">
<text x="70.8" y="16">B</text>
<text x="89" y="16">A</text>
<text x="80.9" y="21">C</text>
<text x="156.8" y="35.3" transform="rotate(-90 156.8 35.3)">12</text>
<text x="147.7" y="41.6">1</text>
<text x="165.9" y="41.6">7</text>
<text x="171.5" y="40.6" transform="rotate(-90 171.5 40.6)">1</text>
<text x="173.3" y="40.6" transform="rotate(-90 173.3 40.6)">2</text>
<text x="233.7" y="39.8">5</text>
<text x="233.7" y="41.6">6</text>
<text x="255.5" y="39.8">8</text>
<text x="74.6" y="43.5">5</text>
<text x="74.6" y="47.1">1</text>
<text x="147.7" y="47.1">2</text>
<text x="165.9" y="47.1">11</text>
<text x="233.7" y="43.5">1</text>
<text x="233.7" y="45.3">3</text>
<text x="233.7" y="47.1">7</text>
<text x="255.5" y="45.3">4</text>
<text x="255.5" y="43.5">2</text>
<text x="255.5" y="47.1">H</text>
<text x="74.6" y="52.6">3</text>
<text x="74.6" y="50.8">2</text>
<text x="147.7" y="48.9">3</text>
<text x="147.7" y="50.8">4</text>
<text x="147.7" y="52.6">5</text>
<text x="165.9" y="52.6">8</text>
<text x="165.9" y="50.8">9</text>
<text x="165.9" y="48.9">10</text>
<text x="74.6" y="54.4">4</text>
<text x="156.8" y="58.8" transform="rotate(-90 156.8 58.8)">6</text>
<text x="91.9" y="95.3">A</text>
<text x="117.5" y="95.3">A</text>
<text x="34.4" y="98.3">1</text>
<text x="34.4" y="100.2">3</text>
<text x="63.5" y="98.3">22</text>
<text x="63.5" y="100.2">23</text>
<text x="34.4" y="103.8">8</text>
<text x="34.4" y="105.6">7</text>
<text x="63.5" y="105.6">5</text>
<text x="63.5" y="103.8">6</text>
<text x="87.2" y="103.8">C</text>
<text x="112.7" y="103.8">C</text>
<text x="34.4" y="109.3">2</text>
<text x="34.4" y="112.9">4</text>
<text x="63.5" y="111.1">11</text>
<text x="63.5" y="112.9">12</text>
<text x="76.4" y="111.1">1</text>
<text x="76.4" y="112.9">2</text>
<text x="228.2" y="112.9">6</text>
<text x="228.2" y="109.3">2</text>
<text x="250" y="109.3">8</text>
<text x="34.4" y="116.6">9</text>
<text x="63.5" y="116.6">10</text>
<text x="76.4" y="114.8">3</text>
<text x="91.9" y="114.3">B</text>
<text x="117.5" y="114.3">B</text>
<text x="158.7" y="117.3" transform="rotate(-90 158.7 117.3)">1</text>
<text x="160.5" y="117.3" transform="rotate(-90 160.5 117.3)">2</text>
<text x="228.2" y="116.6">7</text>
<text x="250" y="118.4">4</text>
<text x="250" y="114.8">3</text>
<text x="33.4" y="125.8">21</text>
<text x="33.4" y="123.9">24</text>
<text x="33.4" y="120.3">13</text>
<text x="63.5" y="123.9">14</text>
<text x="63.5" y="125.8">15</text>
<text x="228" y="123.9">H</text>
<text x="228.2" y="120.3">1</text>
<text x="250" y="122.1">5</text>
<text x="33.4" y="129.4">19</text>
<text x="33.4" y="131.2">20</text>
<text x="63.5" y="127.6">16</text>
<text x="63.5" y="129.4">17</text>
<text x="63.5" y="131.2">18</text>
</g>
<g font-size="1.7" fill="#004080">
<text x="158" y="41" transform="rotate(-90 158 41)">VCC</text>
<text x="236.9" y="41">SI/SIO0</text>
<text x="249.8" y="41">VCC</text>
<text x="77.7" y="44.7">PWR</text>
<text x="150.9" y="42.8">VIO</text>
<text x="160.2" y="42.8">OUT</text>
<text x="236.9" y="42.8">SCLK</text>
<text x="236.9" y="44.7">CS_L</text>
<text x="236.9" y="46.5">WP_L</text>
<text x="246.7" y="44.7">SO/SIO1</text>
<text x="249.6" y="46.5">GND</text>
<text x="77.7" y="53.8">GND2</text>
<text x="77.7" y="48.3">OUT</text>
<text x="77.7" y="51.9">GND1</text>
<text x="150.9" y="48.3">NC1</text>
<text x="150.9" y="50.1">NC2</text>
<text x="150.9" y="51.9">NC3</text>
<text x="150.9" y="53.8">NC4</text>
<text x="160.4" y="53.8">NC5</text>
<text x="160.4" y="51.9">NC6</text>
<text x="160.4" y="50.1">NC7</text>
<text x="160.4" y="48.3">NC8</text>
<text x="236.9" y="48.3">HOLD_L</text>
<text x="251" y="48.3">HS</text>
<text x="77.7" y="55.6">GND3</text>
<text x="158" y="55.8" transform="rotate(-90 158 55.8)">GND</text>
<text x="37.5" y="99.5">VDD_IO1</text>
<text x="37.5" y="101.3">VDD_IO2</text>
<text x="56.9" y="99.5">VDD1</text>
<text x="56.9" y="101.3">VDD2</text>
<text x="37.5" y="105">CS_M</text>
<text x="37.5" y="106.8">CS_A/G</text>
<text x="53.9" y="106.8">SDO_A/G</text>
<text x="55.4" y="105">SDO_M</text>
<text x="37.5" y="110.5">SCL/SPC</text>
<text x="53.9" y="112.3">INT1_A/G</text>
<text x="231.3" y="110.5">SDA</text>
<text x="244.3" y="110.5">VCC</text>
<text x="37.5" y="114.1">SDA/SDI/SDO</text>
<text x="37.5" y="117.8">DRDY_M</text>
<text x="53.9" y="114.1">INT2_A/G</text>
<text x="56.3" y="117.8">INT_M</text>
<text x="231.3" y="114.1">SCL</text>
<text x="231.3" y="117.8">RST</text>
<text x="243.5" y="119.6">NC_4</text>
<text x="243.5" y="116">NC_3</text>
<text x="37.5" y="125.1">C1</text>
<text x="37.5" y="121.5">DEN_A/G</text>
<text x="51.2" y="125.1">RSVD1_GND</text>
<text x="231.3" y="121.5">GND_1</text>
<text x="231.3" y="125.1">GND_H</text>
<text x="243.5" y="123.3">NC_5</text>
<text x="37.5" y="130.6">GND1</text>
<text x="37.5" y="127">CAP</text>
<text x="51.2" y="127">RSVD2_GND</text>
<text x="51.2" y="128.8">RSVD3_GND</text>
<text x="51.2" y="130.6">RSVD4_GND</text>
<text x="37.5" y="132.4">GND2</text>
<text x="51.2" y="132.4">RSVD5_GND</text>
</g>
<g font-size="1.6" fill="#000080">
<text x="32.2" y="9.9">R10</text>
<text x="72.9" y="11.1">0 OHM</text>
<text x="73.5" y="9.3">R11</text>
<text x="32.2" y="12.2">100 OHM</text>
<text x="160.2" y="17.9">R100</text>
<text x="49.4" y="21.5">C5</text>
<text x="49.4" y="23.4">4.7uF</text>
<text x="111.5" y="23.4">TIE1</text>
<text x="160.2" y="20.1">0 OHM</text>
<text x="62.2" y="25.2">C6</text>
<text x="62.2" y="27.1">0.1uF</text>
<text x="111.5" y="28.9">TIE2</text>
<text x="148.1" y="28.9">C4</text>
<text x="111.5" y="34.3">TIE3</text>
<text x="141.9" y="34.3">R101</text>
<text x="146.3" y="32.5">10uF</text>
<text x="170.1" y="34.7">J19</text>
<text x="170.1" y="32.5">PBC02SAAN</text>
<text x="245.1" y="34.3">U6</text>
<text x="268.8" y="32.5">C14</text>
<text x="268.8" y="34.3">0.1uF</text>
<text x="78.4" y="39.3">ICS-40180</text>
<text x="78.4" y="37.3">MIC1</text>
<text x="111.5" y="39.8">TIE4</text>
<text x="141.9" y="36.5">0 OHM</text>
<text x="206.6" y="36.2">R5</text>
<text x="206.6" y="39.8">10K</text>
<text x="212.1" y="36.2">R4</text>
<text x="212.1" y="39.8">10K</text>
<text x="217.6" y="36.2">R3</text>
<text x="217.6" y="39.8">10K</text>
<text x="245.1" y="36.2">GD25WD80CEIG</text>
<text x="32.9" y="44.4">R13</text>
<text x="37.3" y="44.4">0 OHM</text>
<text x="52.1" y="44.6">C7</text>
<text x="56.7" y="44.4">0.1uF</text>
<text x="135.3" y="45.3">C28</text>
<text x="49.4" y="52.6">R14</text>
<text x="133.5" y="49">0.1uF</text>
<text x="31.1" y="57.2">R15</text>
<text x="35.5" y="57.2">0 OHM</text>
<text x="49.6" y="55">100K (DNI)</text>
<text x="159.1" y="58.1">G1</text>
<text x="159.1" y="59.9">32.768 kHZ</text>
<text x="223.1" y="54.5">R7</text>
<text x="223.1" y="56.3">100K (DNI)</text>
<text x="50.5" y="65.4">R17</text>
<text x="50.5" y="67.6">0 OHM</text>
<text x="49.4" y="92.9">U2</text>
<text x="49.4" y="94.7">LSM9DS1</text>
<text x="12.8" y="96.5">C8</text>
<text x="16.5" y="96.5">0.1uF</text>
<text x="73.9" y="97.5">C9</text>
<text x="78.4" y="97.5">10uF</text>
<text x="120.7" y="98.3">R24</text>
<text x="20.1" y="103.8">R26</text>
<text x="20.1" y="105.7">R22</text>
<text x="27.4" y="103.8">10K</text>
<text x="27.4" y="105.7">10K</text>
<text x="71.3" y="102">C10</text>
<text x="76.8" y="102">0.1uF</text>
<text x="95.1" y="107.5">R23</text>
<text x="120.7" y="102">10K OHM</text>
<text x="228.6" y="103.8">DFN8 (DNI)</text>
<text x="228.6" y="102">U3</text>
<text x="21.9" y="111.2">R28</text>
<text x="29.2" y="111.2">0 OHM</text>
<text x="95.1" y="109.3">10K OHM</text>
<text x="157.3" y="111.5">J14</text>
<text x="157.3" y="109.3">PBC02SAAN</text>
<text x="171.9" y="111.2">R30</text>
<text x="171.9" y="113">100K OHM</text>
<text x="206.6" y="109.3">R25</text>
<text x="206.6" y="113">R21</text>
<text x="213.9" y="109.3">4.7K</text>
<text x="213.9" y="113">4.7K</text>
<text x="21.9" y="114.8">R29</text>
<text x="24.3" y="117.6">TP3</text>
<text x="29.2" y="114.8">0 OHM</text>
<text x="77.7" y="119">J17</text>
<text x="206.6" y="118.5">R27</text>
<text x="215.8" y="118.5">100K</text>
<text x="263.4" y="114.8">C11</text>
<text x="263.4" y="116.6">0.1uF</text>
<text x="24.3" y="121.2">TP5</text>
<text x="71.3" y="120.3">PBC03SAAN (DNI)</text>
<text x="171.9" y="124">R32</text>
<text x="171.9" y="125.8">100K</text>
<text x="22.1" y="128.2">C12</text>
<text x="27.4" y="128.2">1000pF</text>
<text x="139" y="127.6">ZJ14</text>
<text x="139" y="129.5">SNT-100-BK-G</text>
</g>
<g font-size="1.6">
<text x="91.4" y="10.6">VDDP</text>
<text x="155.4" y="10.6">VDDP</text>
<text x="32.3" y="14.1">DNI</text>
<text x="73.2" y="13.3">DNI</text>
<text x="49.6" y="25.2">DNI</text>
<text x="62.5" y="29">DNI</text>
<text x="135.3" y="27.1">VDDP</text>
<text x="209.6" y="27.1">VDDP</text>
<text x="264.5" y="25.2">VDDP</text>
<text x="78.4" y="41.5">DNI</text>
<text x="245.1" y="38">USON8H_0.5mm</text>
<text x="37.7" y="46.2">DNI</text>
<text x="56.9" y="46.4">DNI</text>
<text x="35.9" y="59.1">DNI</text>
<text x="155.2" y="65.4">GND</text>
<text x="50.6" y="69.8">DNI</text>
<text x="6.6" y="89.2">VDDP</text>
<text x="191.5" y="95.6">VDDP</text>
<text x="49.4" y="96.5">LGA24_0.43mm</text>
<text x="167.7" y="102.9">VDDP</text>
<text x="228.6" y="105.7">SON50P250X250_8_HS120X020_PRELIM</text>
<text x="95.1" y="111.2">INSTALL POSITION B</text>
<text x="171.7" y="116.5">1%</text>
<text x="171.9" y="114.6">NCU15WF104F60RC</text>
<text x="122.2" y="121.2" transform="rotate(-90 122.2 121.2)">INSTALL POSITION B</text>
<text x="172.1" y="127.6">1%</text>
<text x="209.8" y="164.2">Title</text>
<text x="209.8" y="169.7">Size</text>
<text x="217.1" y="169.7">Document Number</text>
<text x="270.1" y="169.7">Rev</text>
<text x="270.8" y="172.3">2.3</text>
<text x="209.8" y="175.2">Date:</text>
<text x="219.2" y="175.2">Monday, January 28, 2019</text>
<text x="246.3" y="175.2">Sheet</text>
<text x="257.3" y="175.5">3</text>
<text x="260.9" y="175.2">of</text>
<text x="266.4" y="175.5">5</text>
</g>
<g font-size="1.6" fill="#f00">
<text x="11.3" y="16.8">MIC_BIAS</text>
<text x="71.7" y="21.3">M_VDD</text>
<text x="224.2" y="40.6">D11</text>
<text x="13.3" y="47.9">MIC_P</text>
<text x="178.9" y="42.4">EXT_LPO</text>
<text x="198.6" y="44.2">RSVD9</text>
<text x="224.2" y="42.4">D13</text>
<text x="264.2" y="44.4">D12</text>
<text x="13.3" y="60.7">MIC_N</text>
<text x="69.8" y="103.6">SDO_M</text>
<text x="69.8" y="105.5">SDO_AG</text>
<text x="104.6" y="103.6">SDO_AG</text>
<text x="15.7" y="113.9">SDA</text>
<text x="15.9" y="110.6">SCL</text>
<text x="219.8" y="109.3">SDA</text>
<text x="219.8" y="113">SCL</text>
<text x="145.8" y="119.4">A0</text>
</g>
<g font-size="1.4" fill="#f00">
<text x="47.2" y="28.6">A</text>
<text x="60" y="30.4">A</text>
<text x="122.2" y="46.9">A</text>
<text x="71" y="65.2">A</text>
<text x="47.2" y="74.3">A</text>
</g>
<g font-size="1.3">
<text x="29.3" y="1.4">5</text>
<text x="84.1" y="1.4">4</text>
<text x="139" y="1.4">3</text>
<text x="193.8" y="1.4">2</text>
<text x="248.7" y="1.4">1</text>
<text x=".5" y="24.7">D</text>
<text x="276.6" y="24.7">D</text>
<text x=".5" y="68.2">C</text>
<text x="276.6" y="68.2">C</text>
<text x=".5" y="111.6">B</text>
<text x="276.6" y="111.6">B</text>
<text x=".5" y="155">A</text>
<text x="276.6" y="155">A</text>
<text x="29.3" y="177">5</text>
<text x="84.1" y="177">4</text>
<text x="139" y="177">3</text>
<text x="193.8" y="177">2</text>
<text x="248.7" y="177">1</text>
</g>
</svg>
